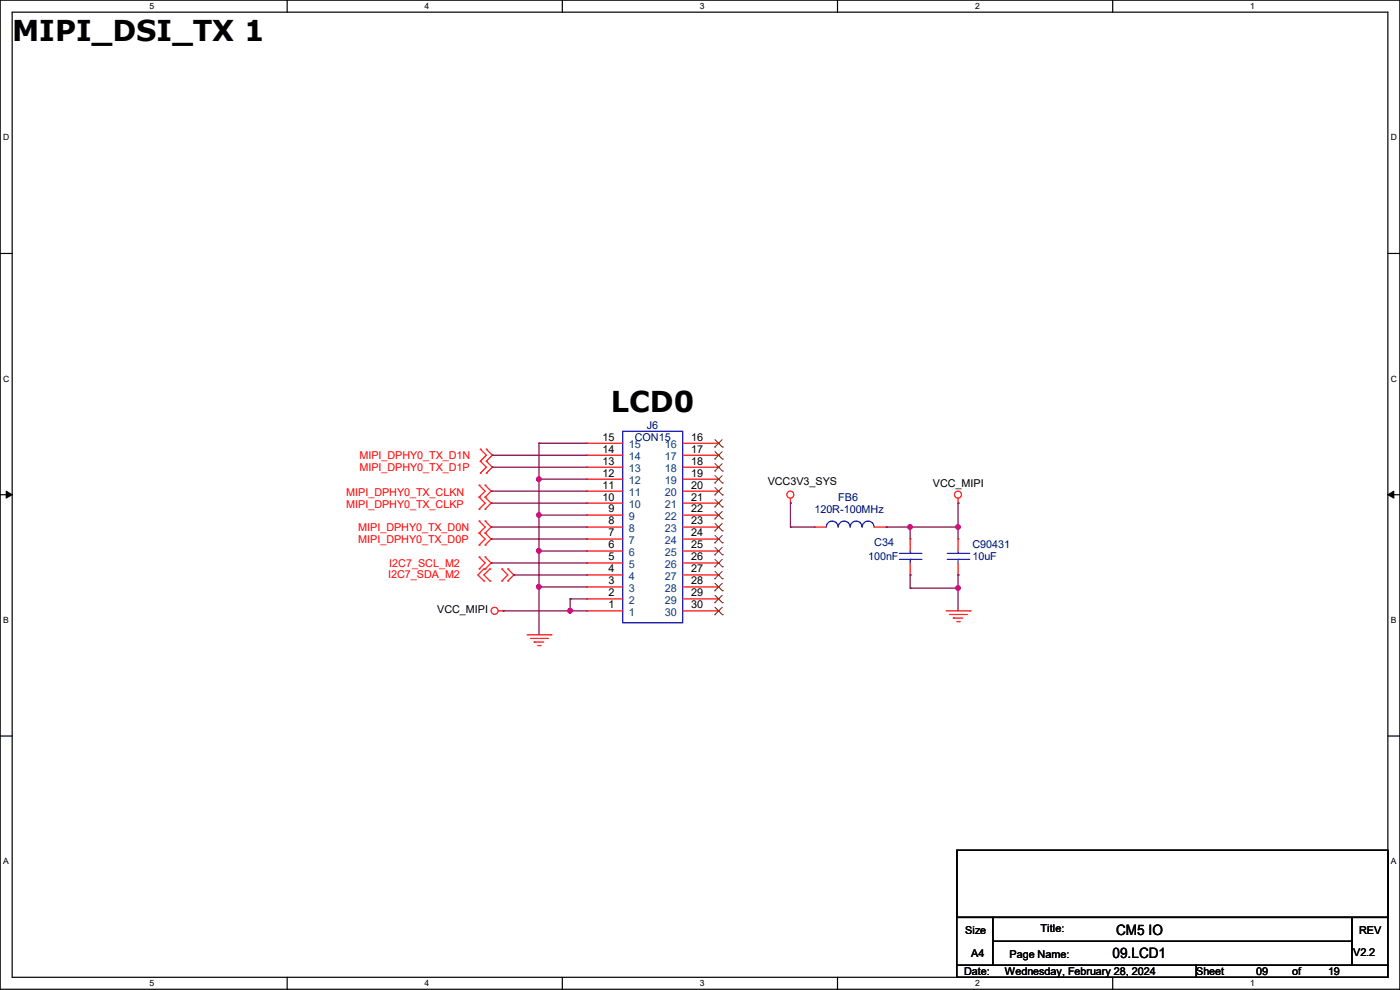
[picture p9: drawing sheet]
<svg xmlns="http://www.w3.org/2000/svg" width="297mm" height="210mm" viewBox="0 0 297 210" stroke-linecap="round" stroke-linejoin="round" font-family="sans-serif">
<g fill="none" stroke="#000" stroke-width=".25">
<path d="M0 0h297v209.8h-297zM2.6 2.6h291.8v204.7h-291.8zM60.9 0v2.6M119.3 0v2.6M177.7 0v2.6M236.1 0v2.6M0 53.8h2.6M294.4 53.8h2.6M0 104.9h2.6M294.4 104.9h2.6M0 156.1h2.6M294.4 156.1h2.6"/>
<path d="M203 180.4h91.4v14.2h-91.4zM203 194.6h7.6v10.2h-7.6zM210.6 194.6h76.2v5.1h-76.2zM210.6 199.7h76.2v5.1h-76.2zM286.8 194.6h7.6v10.2h-7.6zM60.9 207.3v2.5M119.3 207.3v2.5M177.7 207.3v2.5M203 204.8h50.8v2.5h-50.8zM236.1 207.3v2.5M253.8 204.8h40.6v2.5h-40.6z"/>
</g>
<path d="M1.3 104.2l1.3 .7-1.3 .8zM294.4 104.9l1.3-.7v1.5z" fill="#000"/>
<path d="M1.3 104.2l1.3 .7-1.3 .8zM294.4 104.9l1.3-.7v1.5z" fill="none" stroke="#000" stroke-width=".21"/>
<g fill="none" stroke="#f00" stroke-width=".25">
<path d="M101.9 97.8h.1M101.9 95.3h.1M101.9 95.3l1.3 1.3-1.3 1.2M101.9 97.8l1.3 1.3-1.3 1.3M103.2 95.3h.1M103.2 97.8h.1M103.2 95.3l1.2 1.3-1.2 1.2M103.2 97.8l1.2 1.3-1.2 1.3M124.5 99.1h.1M124.5 96.6h.1M124.5 94h.1M124.5 99.1h7.6"/>
<path d="M124.5 96.6h7.6M124.5 94h7.6M144.8 99.1h7.6M144.8 96.6h7.6M144.8 94h7.6M152.4 94h.1M152.4 96.6h.1M152.4 99.1h.1M101.6 105.5h.1M101.6 102.9h.1M101.6 108h.1M101.6 113.1h.1"/>
<path d="M101.6 110.5h.1M101.6 115.6h.1M101.6 118.2h.1M101.6 102.9l1.3 1.3-1.3 1.3M101.6 105.5l1.3 1.2-1.3 1.3M101.6 110.5l1.3 1.3-1.3 1.3M101.6 113.1l1.3 1.2-1.3 1.3M101.6 118.2l1.3 1.2-1.3 1.3M101.9 100.4h.1M102.9 102.9h.1M102.9 105.5h.1M102.9 108h.1"/>
<path d="M102.9 110.5h.1M102.9 113.1h.1M102.9 115.6h.1M102.9 118.2h.1M102.9 102.9l1.3 1.3-1.3 1.3M102.9 105.5l1.3 1.2-1.3 1.3M102.9 110.5l1.3 1.3-1.3 1.3M102.9 113.1l1.3 1.2-1.3 1.3M102.9 118.2l1.3 1.2-1.3 1.3M103.2 100.4h.1M124.5 119.4h.1M124.5 116.9h.1"/>
<path d="M124.5 114.3h.1M124.5 111.8h.1M124.5 109.3h.1M124.5 106.7h.1M124.5 104.2h.1M124.5 101.6h.1M124.5 119.4h7.6M124.5 116.9h7.6M124.5 114.3h7.6M124.5 111.8h7.6M124.5 109.3h7.6M124.5 106.7h7.6"/>
<path d="M124.5 104.2h7.6M124.5 101.6h7.6M144.8 119.4h7.6M144.8 116.9h7.6M144.8 114.3h7.6M144.8 111.8h7.6M144.8 109.3h7.6M144.8 106.7h7.6M144.8 104.2h7.6M144.8 101.6h7.6M152.4 101.6h.1M152.4 104.2h.1"/>
<path d="M152.4 106.7h.1M152.4 109.3h.1M152.4 111.8h.1M152.4 114.3h.1M152.4 116.9h.1M152.4 119.4h.1M167.7 106.7h.1M167.7 105.7v1M172.8 111.8h.1M172.8 111.8h2.5M185.5 111.8h2.5M188 111.8h.1"/>
<path d="M193.1 114.3h.1M193.1 114.3v2.6M193.1 119.4v2.6M203.2 106.7h.1M203.2 114.3h.1M203.2 105.7v1M203.2 114.3v2.6M203.2 119.4v2.6M101.6 120.7h.1M102.7 123.2h.1M102.7 120.7h.1M102.7 120.7l-1.3 1.3 1.3 1.2"/>
<path d="M102.9 120.7h.1M103.9 123.2h.1M103.9 120.7h.1M103.9 120.7l-1.2 1.3 1.2 1.2M105.7 129.6h1M106.5 123.2h.1M106.5 120.7h.1M106.5 120.7l1.2 1.3-1.2 1.2M106.7 129.6h.1M107.7 120.7h.1M107.7 123.2h.1M107.7 120.7l1.3 1.3-1.3 1.2"/>
<path d="M111.8 134.7h5.1M112.6 135.4h3.5M113.3 136.2h.1M113.3 136.2h2.1M114.1 136.9h.5M114.6 136.9h.1M116.1 135.4h.1M116.9 134.7h.1M124.5 129.6h.1M124.5 127h.1M124.5 124.5h.1M124.5 122h.1"/>
<path d="M124.5 129.6h7.6M124.5 127h7.6M124.5 124.5h7.6M124.5 122h7.6M144.8 129.6h7.6M144.8 127h7.6M144.8 124.5h7.6M144.8 122h7.6M152.4 122h.1M152.4 124.5h.1M152.4 127h.1M152.4 129.6h.1"/>
<path d="M193.1 122h.1M200.7 129.6h5.1M201.5 130.3h3.5M202.2 131.1h.1M202.2 131.1h2.1M203 131.9h.5M203.2 122h.1M203.5 131.9h.1M205 130.3h.1M205.8 129.6h.1"/>
<circle cx="167.7" cy="104.9" r=".74"/>
<circle cx="203.2" cy="104.9" r=".74"/>
<circle cx="104.9" cy="129.6" r=".74"/>
</g>
<g fill="none" stroke="#00f" stroke-width=".25">
<path d="M132.1 91.5h12.7v40.6h-12.7zM175.3 111.8a1.25 1.25 0 0 1 1.3-1.3 1.25 1.25 0 0 1 1.2 1.3M177.8 111.8a1.25 1.25 0 0 1 1.3-1.3 1.25 1.25 0 0 1 1.2 1.3M180.4 111.8a1.25 1.25 0 0 1 1.2-1.3 1.25 1.25 0 0 1 1.3 1.3M182.9 111.8a1.25 1.25 0 0 1 1.3-1.3 1.25 1.25 0 0 1 1.2 1.3M190.8 118.7h4.6M190.8 117.4h4.6M193.1 117.4h.1M193.1 118.7h.1M193.1 116.9v.5M193.1 118.7v.7M195.4 118.7h.1"/>
<path d="M195.4 117.4h.1M201 118.7h4.5M201 117.4h4.5M203.2 117.4h.1M203.2 118.7h.1M203.2 116.9v.5M203.2 118.7v.7M205.5 118.7h.1M205.5 117.4h.1"/>
</g>
<g fill="none" stroke="#804000" stroke-width=".21">
<path d="M151.6 94.8h.1M151.6 97.4h.1M151.6 99.9h.1M151.7 93.3l1.5 1.5M151.7 95.8l1.5 1.6M151.7 98.3l1.5 1.6M153.2 93.3l-1.6 1.5M153.2 95.8l-1.6 1.6M153.2 98.3l-1.6 1.6M153.2 94.8h.1M153.2 97.4h.1M153.2 99.9h.1"/>
<path d="M151.6 102.4h.1M151.6 105h.1M151.6 107.5h.1M151.6 110.1h.1M151.6 112.6h.1M151.6 115.1h.1M151.6 117.7h.1M151.7 100.9l1.5 1.5M151.7 103.4l1.5 1.6M151.7 106l1.5 1.5M151.7 108.5l1.5 1.6M151.7 111l1.5 1.6"/>
<path d="M151.7 113.6l1.5 1.5M151.7 116.1l1.5 1.6M151.7 118.7l1.5 1.5M153.2 100.9l-1.6 1.5M153.2 103.4l-1.6 1.6M153.2 106l-1.6 1.5M153.2 108.5l-1.6 1.6M153.2 111l-1.6 1.6M153.2 113.6l-1.6 1.5M153.2 116.1l-1.6 1.6M153.2 118.7l-1.6 1.5M153.2 102.4h.1"/>
<path d="M153.2 105h.1M153.2 107.5h.1M153.2 110.1h.1M153.2 112.6h.1M153.2 115.1h.1M153.2 117.7h.1M151.6 120.2h.1M151.6 122.8h.1M151.6 125.3h.1M151.6 127.8h.1M151.6 130.4h.1M151.7 121.2l1.5 1.6"/>
<path d="M151.7 123.7l1.5 1.6M151.7 126.3l1.5 1.5M151.7 128.8l1.5 1.6M153.2 121.2l-1.6 1.6M153.2 123.7l-1.6 1.6M153.2 126.3l-1.6 1.5M153.2 128.8l-1.6 1.6M153.2 120.2h.1M153.2 122.8h.1M153.2 125.3h.1M153.2 127.8h.1M153.2 130.4h.1"/>
</g>
<path d="M104.4 96.6h.1M104.4 99.1h.1M104.4 96.6h20.1M104.4 99.1h20.1M114.3 94h.1M114.3 94v15.3M114.3 94h10.2M114.3 101.6h.1" fill="none" stroke="#800040" stroke-width=".25"/>
<circle cx="114.3" cy="109.2" r=".49" fill="#f0f"/>
<circle cx="114.3" cy="109.2" r=".49" fill="none" stroke="#f0f" stroke-width=".25"/>
<circle cx="114.3" cy="101.6" r=".49" fill="#f0f"/>
<circle cx="114.3" cy="101.6" r=".49" fill="none" stroke="#f0f" stroke-width=".25"/>
<path d="M104.2 104.2h.1M104.2 106.7h.1M104.2 104.2h20.3M104.2 106.7h20.3M114.3 101.6h.1M114.3 109.3h.1M114.3 101.6h10.2M114.3 109.3v7.6" fill="none" stroke="#800040" stroke-width=".25"/>
<circle cx="114.3" cy="116.9" r=".49" fill="#f0f"/>
<circle cx="114.3" cy="116.9" r=".49" fill="none" stroke="#f0f" stroke-width=".25"/>
<path d="M104.2 111.8h.1M104.2 111.8h20.3M114.3 109.3h.1M114.3 109.3h10.2M167.7 106.7h.1M167.7 106.7v5.1M203.2 106.7h.1M203.2 106.7v5.1" fill="none" stroke="#800040" stroke-width=".25"/>
<circle cx="203.2" cy="111.8" r=".49" fill="#f0f"/>
<circle cx="203.2" cy="111.8" r=".49" fill="none" stroke="#f0f" stroke-width=".25"/>
<path d="M104.2 114.3h.1M104.2 114.3h20.3M114.3 116.9h.1M114.3 116.9v7.6M114.3 116.9h10.2M167.7 111.8h.1M167.7 111.8h5.1M188 111.8h.1M188 111.8h5.1" fill="none" stroke="#800040" stroke-width=".25"/>
<circle cx="193.1" cy="111.8" r=".49" fill="#f0f"/>
<circle cx="193.1" cy="111.8" r=".49" fill="none" stroke="#f0f" stroke-width=".25"/>
<path d="M104.2 119.4h.1M104.2 119.4h20.3M193.1 111.8h.1M193.1 111.8h10.1M193.1 111.8v2.5M203.2 111.8h.1M203.2 111.8v2.5M109 122h.1M109 122h15.5M114.3 124.5h.1M114.3 124.5h10.2M114.3 124.5v10.2" fill="none" stroke="#800040" stroke-width=".25"/>
<circle cx="114.3" cy="124.5" r=".49" fill="#f0f"/>
<circle cx="114.3" cy="124.5" r=".49" fill="none" stroke="#f0f" stroke-width=".25"/>
<path d="M106.7 129.6h.1M120.9 127h.1M120.9 127v2.6h-14.2M120.9 127h3.6M193.1 122h.1M193.1 122v2.8M203.2 122h.1M203.2 122v2.8" fill="none" stroke="#800040" stroke-width=".25"/>
<circle cx="120.9" cy="129.6" r=".49" fill="#f0f"/>
<circle cx="120.9" cy="129.6" r=".49" fill="none" stroke="#f0f" stroke-width=".25"/>
<path d="M120.9 129.6h.1M120.9 129.6h3.6M193.1 124.8h.1M193.1 124.8h10.1" fill="none" stroke="#800040" stroke-width=".25"/>
<circle cx="203.2" cy="124.7" r=".49" fill="#f0f"/>
<circle cx="203.2" cy="124.7" r=".49" fill="none" stroke="#f0f" stroke-width=".25"/>
<path d="M203.2 124.8h.1M203.2 124.8v4.8" fill="none" stroke="#800040" stroke-width=".25"/>
<circle cx="114.3" cy="109.2" r=".49" fill="#f0f"/>
<circle cx="114.3" cy="109.2" r=".49" fill="none" stroke="#f0f" stroke-width=".25"/>
<circle cx="114.3" cy="101.6" r=".49" fill="#f0f"/>
<circle cx="114.3" cy="101.6" r=".49" fill="none" stroke="#f0f" stroke-width=".25"/>
<circle cx="114.3" cy="116.9" r=".49" fill="#f0f"/>
<circle cx="114.3" cy="116.9" r=".49" fill="none" stroke="#f0f" stroke-width=".25"/>
<circle cx="203.2" cy="111.8" r=".49" fill="#f0f"/>
<circle cx="203.2" cy="111.8" r=".49" fill="none" stroke="#f0f" stroke-width=".25"/>
<circle cx="193.1" cy="111.8" r=".49" fill="#f0f"/>
<circle cx="193.1" cy="111.8" r=".49" fill="none" stroke="#f0f" stroke-width=".25"/>
<circle cx="114.3" cy="124.5" r=".49" fill="#f0f"/>
<circle cx="114.3" cy="124.5" r=".49" fill="none" stroke="#f0f" stroke-width=".25"/>
<circle cx="120.9" cy="129.6" r=".49" fill="#f0f"/>
<circle cx="120.9" cy="129.6" r=".49" fill="none" stroke="#f0f" stroke-width=".25"/>
<circle cx="203.2" cy="124.7" r=".49" fill="#f0f"/>
<circle cx="203.2" cy="124.7" r=".49" fill="none" stroke="#f0f" stroke-width=".25"/>
<g font-size="6.1">
<text x="2.6" y="8.7">MIPI_DSI_TX 1</text>
<text x="129.6" y="87.4">LCD0</text>
</g>
<g font-size="3">
<text x="236" y="203.2">09.LCD1</text>
<text x="236.8" y="198.4">CM5 IIIO</text>
<text x="236.8" y="198.4">CM5 O</text>
</g>
<g font-size="2.3">
<text x="127.8" y="93.5">15</text>
<text x="146.6" y="93.5">16</text>
<text x="127.8" y="101.1">12</text>
<text x="127.8" y="98.6">13</text>
<text x="127.8" y="96">14</text>
<text x="146.6" y="96">17</text>
<text x="146.6" y="98.6">18</text>
<text x="146.6" y="101.1">19</text>
<text x="127.8" y="106.2">10</text>
<text x="127.8" y="103.6">11</text>
<text x="146.6" y="103.6">20</text>
<text x="146.6" y="106.2">21</text>
<text x="162.9" y="103">VCC3V3_SYS</text>
<text x="197.9" y="103.2">VCC_MIPI</text>
<text x="129.1" y="113.8">7</text>
<text x="129.1" y="111.3">8</text>
<text x="129.1" y="108.7">9</text>
<text x="146.6" y="108.7">22</text>
<text x="146.6" y="111.3">23</text>
<text x="146.6" y="113.8">24</text>
<text x="129.1" y="118.9">5</text>
<text x="129.1" y="116.3">6</text>
<text x="146.6" y="116.3">25</text>
<text x="146.6" y="118.9">26</text>
<text x="129.1" y="124">3</text>
<text x="129.1" y="121.4">4</text>
<text x="146.6" y="121.4">27</text>
<text x="146.6" y="124">28</text>
<text x="92.8" y="130.1">VCC_MIPI</text>
<text x="129.1" y="129">1</text>
<text x="129.1" y="126.5">2</text>
<text x="146.6" y="126.5">29</text>
<text x="146.6" y="129">30</text>
<text x="220.8" y="197.7">Title:</text>
<text x="204.8" y="198.2">Size</text>
<text x="206" y="203">A4</text>
<text x="214.2" y="203.3">Page Name:</text>
<text x="287.1" y="202.8">V2.2</text>
<text x="288.3" y="198.2">REV</text>
<text x="204.5" y="206.8">Date:</text>
<text x="213.1" y="206.8">Wednesday, February 28, 2024</text>
<text x="253.8" y="206.8">Sheet</text>
<text x="266.5" y="206.8">09</text>
<text x="274.1" y="206.8">of</text>
<text x="281.7" y="206.8">19</text>
</g>
<g font-size="2.3" fill="#004080">
<text x="133.4" y="95.1">15</text>
<text x="141" y="95.1">16</text>
<text x="133.4" y="100.2">13</text>
<text x="133.4" y="97.6">14</text>
<text x="141" y="97.6">17</text>
<text x="141" y="100.2">18</text>
<text x="133.4" y="107.8">10</text>
<text x="133.4" y="105.2">11</text>
<text x="133.4" y="102.7">12</text>
<text x="141" y="102.7">19</text>
<text x="141" y="105.2">20</text>
<text x="141" y="107.8">21</text>
<text x="133.4" y="112.9">8</text>
<text x="133.4" y="110.3">9</text>
<text x="141" y="110.3">22</text>
<text x="141" y="112.9">23</text>
<text x="133.4" y="117.9">6</text>
<text x="133.4" y="115.4">7</text>
<text x="141" y="115.4">24</text>
<text x="141" y="117.9">25</text>
<text x="133.4" y="125.6">3</text>
<text x="133.4" y="123">4</text>
<text x="133.4" y="120.5">5</text>
<text x="141" y="120.5">26</text>
<text x="141" y="123">27</text>
<text x="141" y="125.6">28</text>
<text x="133.4" y="130.6">1</text>
<text x="133.4" y="128.1">2</text>
<text x="141" y="128.1">29</text>
<text x="141" y="130.6">30</text>
</g>
<g font-size="2.3" fill="#000080">
<text x="134.7" y="93.6">CON15</text>
<text x="137.2" y="91">J6</text>
<text x="177.8" y="106.3">FB6</text>
<text x="172.8" y="108.8">120R-100MHz</text>
<text x="184.2" y="118.7">100nF</text>
<text x="185.5" y="115.9">C34</text>
<text x="206.3" y="116.2">C90431</text>
<text x="206.3" y="118.7">10uF</text>
</g>
<g font-size="2.3" fill="#f00">
<text x="76.2" y="97.4">MIPI_DPHY0_TX_D1N</text>
<text x="76.2" y="99.9">MIPI_DPHY0_TX_D1P</text>
<text x="73.4" y="105.2">MIPI_DPHY0_TX_CLKN</text>
<text x="73.4" y="107.8">MIPI_DPHY0_TX_CLKP</text>
<text x="76" y="112.6">MIPI_DPHY0_TX_D0N</text>
<text x="76" y="115.1">MIPI_DPHY0_TX_D0P</text>
<text x="82.3" y="122.5">I2C7_SDA_M2</text>
<text x="82.6" y="120.2">I2C7_SCL_M2</text>
</g>
<g font-size="1.8">
<text x="31.7" y="1.9">5</text>
<text x="90.1" y="1.9">4</text>
<text x="148.5" y="1.9">3</text>
<text x="206.8" y="1.9">2</text>
<text x="265.2" y="1.9">1</text>
<text x=".7" y="29.8">D</text>
<text x="295.1" y="29.8">D</text>
<text x=".7" y="80.9">C</text>
<text x="295.1" y="80.9">C</text>
<text x=".7" y="132.1">B</text>
<text x="295.1" y="132.1">B</text>
<text x=".7" y="183.3">A</text>
<text x="295.1" y="183.3">A</text>
<text x="31.7" y="209.2">5</text>
<text x="90.1" y="209.2">4</text>
<text x="148.5" y="209.2">3</text>
<text x="206.8" y="209.2">2</text>
<text x="265.2" y="209.2">1</text>
</g>
</svg>
